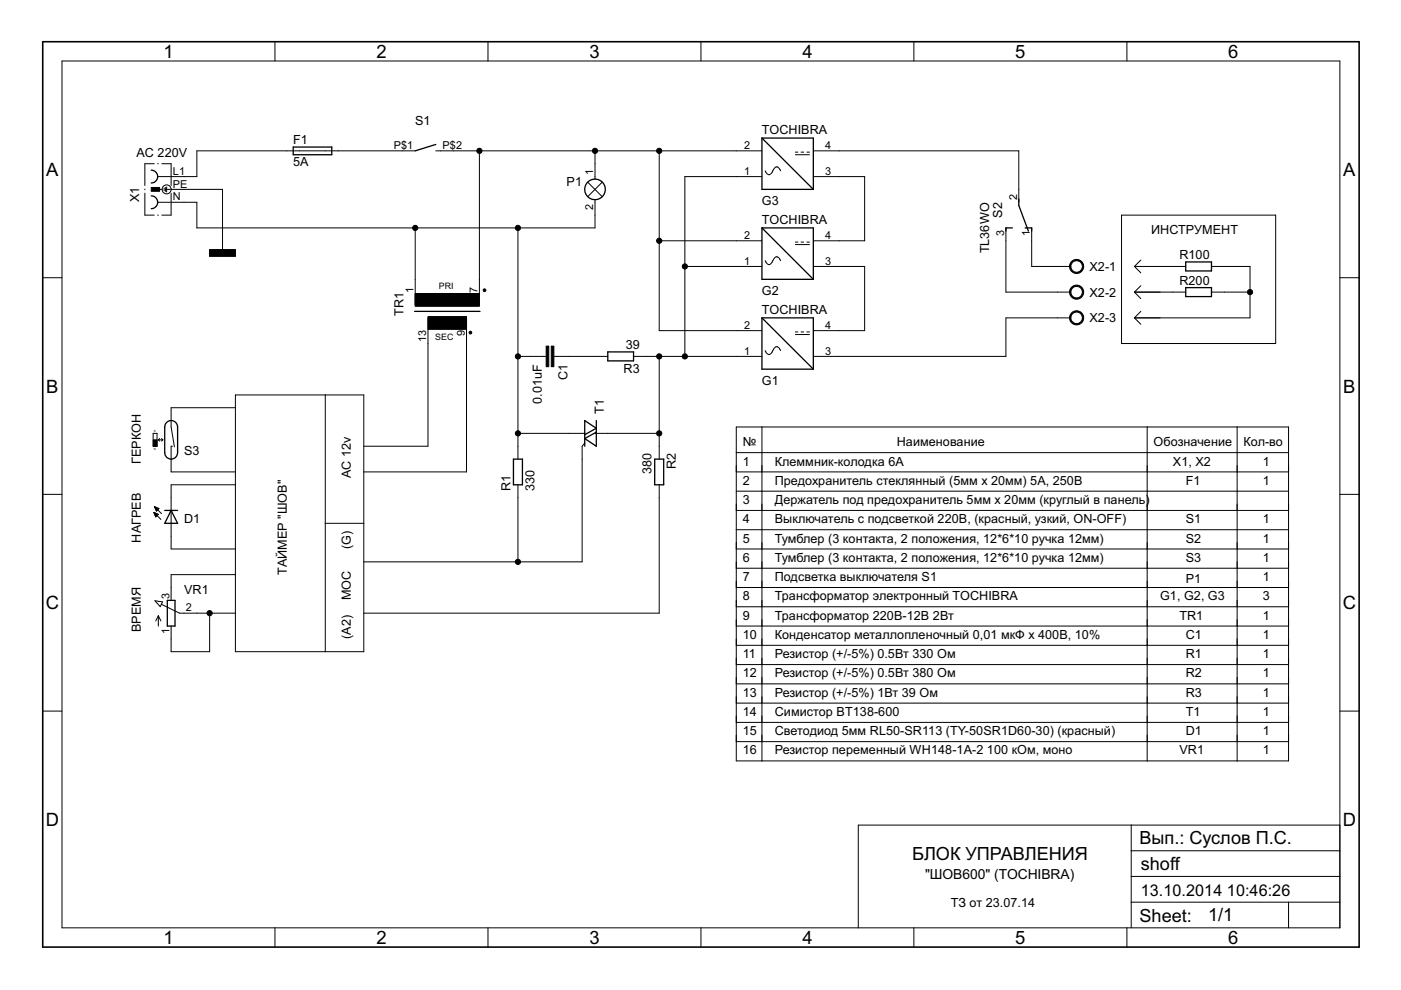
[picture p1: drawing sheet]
<svg xmlns="http://www.w3.org/2000/svg" width="297mm" height="210mm" viewBox="0 0 297 210" stroke-linecap="round" stroke-linejoin="round" font-family="sans-serif">
<g fill="none" stroke="#000" stroke-width=".21">
<path d="M13.1 12.9h271v183.8h-271zM58.3 8.8v4.1M103.5 8.8v4.1M148.6 8.8v4.1M193.8 8.8v4.1M238.9 8.8v4.1M32.7 34.7h-2v4.6M33.4 34.7h.2M33.4 37.4h2.8M34.3 34.7h2v4.6M34.8 39.9v.5M35.1 39.8v.8"/>
<path d="M35.3 39.6v1.1M88 32h-46.3v5.4h-5.4M92.4 32h69.1M101.6 32v32.7M124.6 38.6l3.1 3.1M126.2 32v6M127.7 38.6l-3.1 3.1M139.8 32v38.1h21.7M161.5 37.4h-16.3v38.2M162.2 36.2l.2 .3a.69 .69 0 0 0 .6 .6 .69 .69 0 0 0 .7-.6l.3-.6a.69 .69 0 0 1 .7-.5 .69 .69 0 0 1 .7 .5l.1 .3M168.6 32.8h3M168.6 32.3h.6"/>
<path d="M169.8 32.3h.6M171.1 32.3h.5M172.4 37.4h10.9v13.7h-10.9M172.4 32h43.6v10.9M9.1 58.9h4M30.7 41v4.6h2M30.7 40.1v.1M33.4 45.6h.2M33.4 42.9h2.8M33.7 40.2h.7M35.3 40.2h.7M36.3 41v4.6h-2"/>
<path d="M36.3 40.1v.1M36.3 40.2h10.9v12.9M44.4 53h5.5v1.3h-5.5zM88 48.3v16.4M109.8 48.3v49M126.2 42.3v6h-84.5v-5.4h-5.4M139.8 51.1h21.7M145.2 56.5h16.3M162.2 55.3l.2 .2a.69 .69 0 0 0 .6 .6 .69 .69 0 0 0 .7-.6l.3-.5a.69 .69 0 0 1 .7-.6 .69 .69 0 0 1 .7 .6l.1 .3M168.6 51.9h3M168.6 51.3h.6M169.8 51.3h.6"/>
<path d="M171.1 51.3h.5M172.4 56.5h10.9v13.6h-10.9M213.3 48.3v13.6h13.6M218.7 48.3v8.2h8.2M237.8 45.6h32.7v27.2h-32.7zM240.5 56.5h10.9M240.5 56.5l1.4 1.3M241.9 55.1l-1.4 1.4M256.9 56.5h8.1v10.9h-24.5M284.1 58.9h4.1M90.7 67.4v27.2h-13.6M98.9 67.4v32.7h-21.8"/>
<path d="M109.8 75.6h6M117.4 75.6h11.5M134.3 75.6h27.2M139.8 75.6v21.7M162.2 74.3l.2 .3a.69 .69 0 0 0 .6 .6 .69 .69 0 0 0 .7-.6l.3-.5a.69 .69 0 0 1 .7-.6 .69 .69 0 0 1 .7 .6l.1 .2M168.6 70.9h3M168.6 70.4h.6M169.8 70.4h.6M171.1 70.4h.5M226.9 67.4h-13.6v8.2h-40.9M240.5 61.9h10.9M240.5 61.9l1.4 1.4"/>
<path d="M240.5 67.4l1.4 1.3M241.9 60.6l-1.4 1.3M241.9 66l-1.4 1.4M256.9 61.9h8.1M32.5 91.9h.8v2.7h-.8zM33.6 93.3h.9M33.6 93.3l.2 .2M33.8 93l-.2 .3M34.2 93l.3 .3M34.5 93.3l-.3 .2M36.6 94.6h-.3v5.5h13.6M49.9 83.7h27.2v54.5h-27.2z"/>
<path d="M49.9 86.4h-13.6v4.1l.7 4.2M69 83.7v54.5M109.8 91.9h14.2M124 93.9l-.6 .7v24.5h-46.3M126.2 91.9h13.6M156.1 90.5h117.1v70.8h-117.1zM156.1 96h117.1M161.5 90.5v70.8M243.2 90.5v70.8M262.3 90.5v70.8M9.1 104.8h4M32.6 108.6l1.5 1.5"/>
<path d="M32.6 108.6l1 .5-.6 .5zM32.6 108.7h.1M32.7 108.8h.3M32.7 107.4l1.5 1.5M32.7 108.9h.6M32.7 107.4l1 .4-.5 .6zM32.8 109.1h.7M32.8 107.5h.1M32.8 107.6h.4M32.9 109.2h.5M32.9 107.8h.6M32.9 109.3h.4"/>
<path d="M33 109.5h.1M33 107.9h.6M33 108h.5M33.1 108.1h.3M33.1 108.3h.2M49.9 102.8h-13.6v13.6h13.6M69 111h8.1M109.8 102.8v16.3M139.8 102.8v27.2h-62.7M156.1 100.1h117.1M156.1 104.1h117.1M156.1 108.2h117.1"/>
<path d="M156.1 112.3h117.1M156.1 116.4h117.1M284.1 104.8h4.1M32.9 127.4l1.6 .2-.5 1zM33.6 130.6v2.1M33.6 130.6l-.6 1.1M33.6 130.6l.5 1.1M34.3 128.1l3.8 1.9h11.8M44.4 130v8.2h-8.1v-5.5M49.9 121.8h-13.6v5.5M156.1 120.5h117.1M156.1 124.6h117.1"/>
<path d="M156.1 128.7h117.1M156.1 132.7h117.1M156.1 136.8h117.1M9.1 150.8h4M156.1 140.9h117.1M156.1 145h117.1M156.1 149.1h117.1M156.1 153.2h117.1M156.1 157.2h117.1M284.1 150.8h4.1M239.8 174.9v21.8M284.1 174.9h-102.1v21.8"/>
<path d="M58.3 196.7v4.1M103.5 196.7v4.1M148.6 196.7v4.1M193.8 196.7v4.1M238.9 196.7v4.1M239.8 191.3h44.3M239.8 185.8h44.3M239.8 180.4h44.3M273.2 191.3v5.4"/>
<circle cx="35.3" cy="40.2" r=".95"/>
</g>
<path d="M9.1 8.8h279.1v192h-279.1z" fill="none" stroke="#000" stroke-width=".34"/>
<g fill="none" stroke="#000" stroke-width=".28">
<path d="M32.1 36.1a1.37 1.37 0 0 1 1.3 1.3 1.37 1.37 0 0 1-1.3 1.4M62.2 31.2h8.1v1.6h-8.1zM92.4 30.6l-4.4 1.4M161.5 29.3v10.9h10.9M161.5 29.3h10.9v10.9M161.5 29.3l10.9 10.9M32.1 41.5a1.35 1.35 0 0 1 1.3 1.4 1.35 1.35 0 0 1-1.3 1.3M161.5 48.3v10.9h10.9M161.5 48.3h10.9v10.9M161.5 48.3l10.9 10.9M214.7 48.3h-1.4v.7M216 42.2v1.4l2 5.4"/>
<path d="M217.4 48.3h1.3v.7M251.4 55.5h5.5v1.9h-5.5zM87.9 66h13.9M128.9 74.6h5.4v1.9h-5.4zM161.5 67.4v10.9h10.9M161.5 67.4h10.9v10.9M161.5 67.4l10.9 10.9M251.4 61h5.5v1.9h-5.5zM35.2 89.7a1.36 1.36 0 0 1 1.5-.5 1.36 1.36 0 0 1 1 1.3v5.5a1.37 1.37 0 0 1-1.4 1.3 1.37 1.37 0 0 1-1.4-1.3v-5.5zM108.9 97.3h1.9v5.5h-1.9zM124 92.2l2.4-1.4-2.4-1.6v5.4M126.4 89.2v5.4l-2.4-1.6 2.4-1.4"/>
<path d="M138.8 97.3h1.9v5.5h-1.9zM34.9 108.2h2.8M36.3 108.2l1.4 2.8h-2.8zM35.5 127.3h1.6v5.4h-1.6z"/>
<circle cx="126.2" cy="40.2" r="2.18"/>
</g>
<path d="M32.1 39.8h1.7v.8h-1.7zM44.4 53h5.5v1.3h-5.5zM88 62.2h13.6v2.7h-13.6zM90.7 67.1h8.2v2.7h-8.2zM115.8 73.4h.6v4.3h-.6zM116.9 73.4h.5v4.3h-.5zM32.5 93.3h.8v1.3h-.8z" fill="#000" stroke="#000" stroke-width=".21"/>
<g fill="#000" stroke="#000" stroke-width=".21">
<path d="M227.1 55.5a1.5 1.5 0 0 1 2.4 .2 1.5 1.5 0 0 1-.8 2.2 1.5 1.5 0 0 1-1.9-1.4h.2a1.22 1.22 0 0 1 1.8-1.1 1.22 1.22 0 0 1 .2 2 1.22 1.22 0 0 1-1.9-.6l-.1-.3h-.2z" fill-rule="evenodd"/>
<path d="M227.1 60.9a1.5 1.5 0 0 1 2.4 .2 1.5 1.5 0 0 1-.8 2.3 1.5 1.5 0 0 1-1.9-1.5h.2a1.22 1.22 0 0 1 1.8-1.1 1.22 1.22 0 0 1 .2 2 1.22 1.22 0 0 1-1.9-.6l-.1-.3h-.2z" fill-rule="evenodd"/>
<path d="M227.1 66.4a1.5 1.5 0 0 1 2.4 .2 1.5 1.5 0 0 1-.8 2.2 1.5 1.5 0 0 1-1.9-1.4h.2a1.22 1.22 0 0 1 1.8-1.1 1.22 1.22 0 0 1 .2 2 1.22 1.22 0 0 1-1.9-.6l-.1-.3h-.2z" fill-rule="evenodd"/>
<circle cx="101.6" cy="32" r=".55"/>
<circle cx="126.2" cy="32" r=".55"/>
<circle cx="139.8" cy="32" r=".55"/>
<circle cx="88" cy="48.3" r=".55"/>
<circle cx="109.8" cy="48.3" r=".55"/>
<circle cx="139.8" cy="51.1" r=".55"/>
<circle cx="145.2" cy="56.5" r=".55"/>
<circle cx="99.7" cy="70.5" r=".3"/>
<circle cx="102.7" cy="61.5" r=".3"/>
<circle cx="109.8" cy="75.6" r=".55"/>
<circle cx="139.8" cy="75.6" r=".55"/>
<circle cx="145.2" cy="75.6" r=".55"/>
<circle cx="265" cy="61.9" r=".55"/>
<circle cx="109.8" cy="91.9" r=".55"/>
<circle cx="139.8" cy="91.9" r=".55"/>
<circle cx="109.8" cy="119.1" r=".55"/>
<circle cx="44.4" cy="130" r=".55"/>
</g>
<g font-size="4.4">
<text x="34.6" y="12.3">1</text>
<text x="79.8" y="12.3">2</text>
<text x="125" y="12.3">3</text>
<text x="170.1" y="12.3">4</text>
<text x="215.3" y="12.3">5</text>
<text x="260.4" y="12.3">6</text>
<text x="9.8" y="37.3">A</text>
<text x="284.8" y="37.3">A</text>
<text x="9.8" y="83.2">B</text>
<text x="284.8" y="83.2">B</text>
<text x="9.7" y="129.2">C</text>
<text x="284.7" y="129.2">C</text>
<text x="9.7" y="175.1">D</text>
<text x="284.7" y="175.1">D</text>
<text x="34.6" y="200.2">1</text>
<text x="79.8" y="200.2">2</text>
<text x="125" y="200.2">3</text>
<text x="170.1" y="200.2">4</text>
<text x="215.3" y="200.2">5</text>
<text x="260.4" y="200.2">6</text>
</g>
<g font-size="4.3">
<text x="241.6" y="179">Вып.: Суслов П.С.</text>
<text x="193.4" y="182.3">БЛОК УПРАВЛЕНИЯ</text>
<text x="241.9" y="184.5">shoff</text>
<text x="241.6" y="195.5">Sheet:</text>
<text x="256.2" y="195.4">1/1</text>
</g>
<g font-size="3.8">
<text x="241.9" y="189.9">13.10.2014</text>
<text x="260.1" y="189.9">10:46:26</text>
</g>
<text font-size="3.3" x="196.1" y="186.4">&quot;ШОВ600&quot; (TOCHIBRA)</text>
<g font-size="3">
<text x="88" y="26.5">S1</text>
<text x="161.5" y="28.4">TOCHIBRA</text>
<text x="28.9" y="33.4">AC 220V</text>
<text x="62.2" y="35.1">5A</text>
<text x="62.2" y="30.5">F1</text>
<text x="120.1" y="39.3">P1</text>
<text x="29.5" y="42.9" transform="rotate(-90 29.5 42.9)">X1</text>
<text x="161.5" y="47.5">TOCHIBRA</text>
<text x="161.5" y="43.4">G3</text>
<text x="212.5" y="46.2" transform="rotate(-90 212.5 46.2)">S2</text>
<text x="209.7" y="53.7" transform="rotate(-90 209.7 53.7)">TL36WO</text>
<text x="244.1" y="49.7">ИНСТРУМЕНТ</text>
<text x="231" y="57.4">X2-1</text>
<text x="250" y="54.9">R100</text>
<text x="161.5" y="62.5">G2</text>
<text x="231" y="62.9">X2-2</text>
<text x="250" y="60.3">R200</text>
<text x="85.6" y="67" transform="rotate(-90 85.6 67)">TR1</text>
<text x="161.5" y="66.6">TOCHIBRA</text>
<text x="231" y="68.3">X2-3</text>
<text x="132.7" y="73.9">39</text>
<text x="120.3" y="80.6" transform="rotate(-90 120.3 80.6)">C1</text>
<text x="132.2" y="79.1">R3</text>
<text x="161.5" y="81.5">G1</text>
<text x="114.8" y="85.6" transform="rotate(-90 114.8 85.6)">0.01uF</text>
<text x="128.1" y="87.8" transform="rotate(-90 128.1 87.8)">T1</text>
<text x="157.5" y="94.6">№</text>
<text x="190.1" y="94.6">Наименование</text>
<text x="244.6" y="94.6">Обозначение</text>
<text x="263.7" y="94.6">Кол-во</text>
<text x="29.9" y="98.4" transform="rotate(-90 29.9 98.4)">ГЕРКОН</text>
<text x="39" y="96.5">S3</text>
<text x="74.4" y="101.4" transform="rotate(-90 74.4 101.4)">AC 12v</text>
<text x="138.1" y="100.5" transform="rotate(-90 138.1 100.5)">380</text>
<text x="143.3" y="99.4" transform="rotate(-90 143.3 99.4)">R2</text>
<text x="157.5" y="98.7">1</text>
<text x="164.3" y="98.7">Клеммник-колодка 6A</text>
<text x="248.7" y="98.7">X1, X2</text>
<text x="267.7" y="98.7">1</text>
<text x="108.2" y="104.1" transform="rotate(-90 108.2 104.1)">R1</text>
<text x="113.3" y="104.1" transform="rotate(-90 113.3 104.1)">330</text>
<text x="157.5" y="102.8">2</text>
<text x="157.5" y="106.9">3</text>
<text x="164.3" y="102.8">Предохранитель стеклянный (5мм х 20мм) 5А, 250В</text>
<text x="164.3" y="106.9">Держатель под предохранитель 5мм х 20мм (круглый в панель)</text>
<text x="251.4" y="102.8">F1</text>
<text x="267.7" y="102.8">1</text>
<text x="39" y="111">D1</text>
<text x="157.5" y="111">4</text>
<text x="164.3" y="111">Выключатель с подсветкой 220В, (красный, узкий, ON-OFF)</text>
<text x="251.4" y="111">S1</text>
<text x="267.7" y="111">1</text>
<text x="29.9" y="115" transform="rotate(-90 29.9 115)">НАГРЕВ</text>
<text x="74.4" y="116.4" transform="rotate(-90 74.4 116.4)">(G)</text>
<text x="157.5" y="115">5</text>
<text x="157.5" y="119.1">6</text>
<text x="164.3" y="115">Тумблер (3 контакта, 2 положения, 12*6*10 ручка 12мм)</text>
<text x="164.3" y="119.1">Тумблер (3 контакта, 2 положения, 12*6*10 ручка 12мм)</text>
<text x="251.4" y="115">S2</text>
<text x="251.4" y="119.1">S3</text>
<text x="267.7" y="119.1">1</text>
<text x="267.7" y="115">1</text>
<text x="39" y="125.9">VR1</text>
<text x="60.8" y="121.8" transform="rotate(-90 60.8 121.8)">ТАЙМЕР &quot;ШОВ&quot;</text>
<text x="157.5" y="123.2">7</text>
<text x="164.3" y="123.2">Подсветка выключателя S1</text>
<text x="251.4" y="123.5">P1</text>
<text x="267.7" y="123.2">1</text>
<text x="74.4" y="127.3" transform="rotate(-90 74.4 127.3)">MOC</text>
<text x="157.5" y="127.3">8</text>
<text x="157.5" y="131.4">9</text>
<text x="164.3" y="127.3">Трансформатор электронный TOCHIBRA</text>
<text x="164.3" y="131.4">Трансформатор 220В-12В 2Вт</text>
<text x="246" y="127.3">G1, G2, G3</text>
<text x="250" y="131.4">TR1</text>
<text x="267.7" y="127.3">3</text>
<text x="267.7" y="131.4">1</text>
<text x="29.9" y="134.1" transform="rotate(-90 29.9 134.1)">ВРЕМЯ</text>
<text x="74.4" y="135.5" transform="rotate(-90 74.4 135.5)">(A2)</text>
<text x="157.5" y="135.5">10</text>
<text x="164.3" y="135.5">Конденсатор металлопленочный 0,01 мкФ х 400В, 10%</text>
<text x="251.4" y="135.5">C1</text>
<text x="267.7" y="135.5">1</text>
<text x="157.5" y="139.5">11</text>
<text x="157.5" y="143.6">12</text>
<text x="164.3" y="143.6">Резистор (+/-5%) 0.5Вт 380 Ом</text>
<text x="164.3" y="139.5">Резистор (+/-5%) 0.5Вт 330 Ом</text>
<text x="251.4" y="143.6">R2</text>
<text x="251.4" y="139.5">R1</text>
<text x="267.7" y="139.5">1</text>
<text x="267.7" y="143.6">1</text>
<text x="157.5" y="147.7">13</text>
<text x="164.3" y="147.7">Резистор (+/-5%) 1Вт 39 Ом</text>
<text x="251.4" y="147.7">R3</text>
<text x="267.7" y="147.7">1</text>
<text x="157.5" y="151.8">14</text>
<text x="157.5" y="155.9">15</text>
<text x="164.3" y="151.8">Симистор BT138-600</text>
<text x="164.3" y="155.9">Светодиод 5мм RL50-SR113 (TY-50SR1D60-30) (красный)</text>
<text x="251.4" y="151.8">T1</text>
<text x="251.4" y="155.9">D1</text>
<text x="267.7" y="151.8">1</text>
<text x="267.7" y="155.9">1</text>
<text x="157.5" y="160">16</text>
<text x="164.3" y="160">Резистор переменный WH148-1A-2</text>
<text x="209.2" y="160">100 кОм, моно</text>
<text x="250" y="160">VR1</text>
<text x="267.7" y="160">1</text>
<text x="201.6" y="192.4">ТЗ от 23.07.14</text>
</g>
<g font-size="2.6">
<text x="83.5" y="31.6">P$1</text>
<text x="93.9" y="31.6">P$2</text>
<text x="157.7" y="31.6">2</text>
<text x="174.9" y="31.6">4</text>
<text x="36.7" y="37.1">L1</text>
<text x="36.7" y="39.8">PE</text>
<text x="125.8" y="37.1" transform="rotate(-90 125.8 37.1)">1</text>
<text x="157.7" y="37.1">1</text>
<text x="174.9" y="37.1">3</text>
<text x="36.7" y="42.5">N</text>
<text x="125.8" y="44.6" transform="rotate(-90 125.8 44.6)">2</text>
<text x="215.6" y="42.5" transform="rotate(-90 215.6 42.5)">2</text>
<text x="157.7" y="50.7">2</text>
<text x="174.9" y="50.7">4</text>
<text x="212.9" y="50" transform="rotate(-90 212.9 50)">3</text>
<text x="218.3" y="50" transform="rotate(-90 218.3 50)">1</text>
<text x="157.7" y="56.1">1</text>
<text x="174.9" y="56.1">3</text>
<text x="87.6" y="62.2" transform="rotate(-90 87.6 62.2)">1</text>
<text x="101.3" y="62.2" transform="rotate(-90 101.3 62.2)">7</text>
<text x="98.5" y="71.2" transform="rotate(-90 98.5 71.2)">9</text>
<text x="157.7" y="69.7">2</text>
<text x="174.9" y="69.7">4</text>
<text x="90.4" y="72.5" transform="rotate(-90 90.4 72.5)">13</text>
<text x="157.7" y="75.2">1</text>
<text x="174.9" y="75.2">3</text>
<text x="35.9" y="126.9" transform="rotate(-90 35.9 126.9)">3</text>
<text x="39.4" y="129.6">2</text>
<text x="35.9" y="134.4" transform="rotate(-90 35.9 134.4)">1</text>
</g>
<g font-size="2.1">
<text x="93" y="61.3">PRI</text>
<text x="92.3" y="72.2">SEC</text>
</g>
<g font-size=".7">
<text x="32.6" y="95.3">N</text>
<text x="32.6" y="91.7">S</text>
</g>
</svg>
